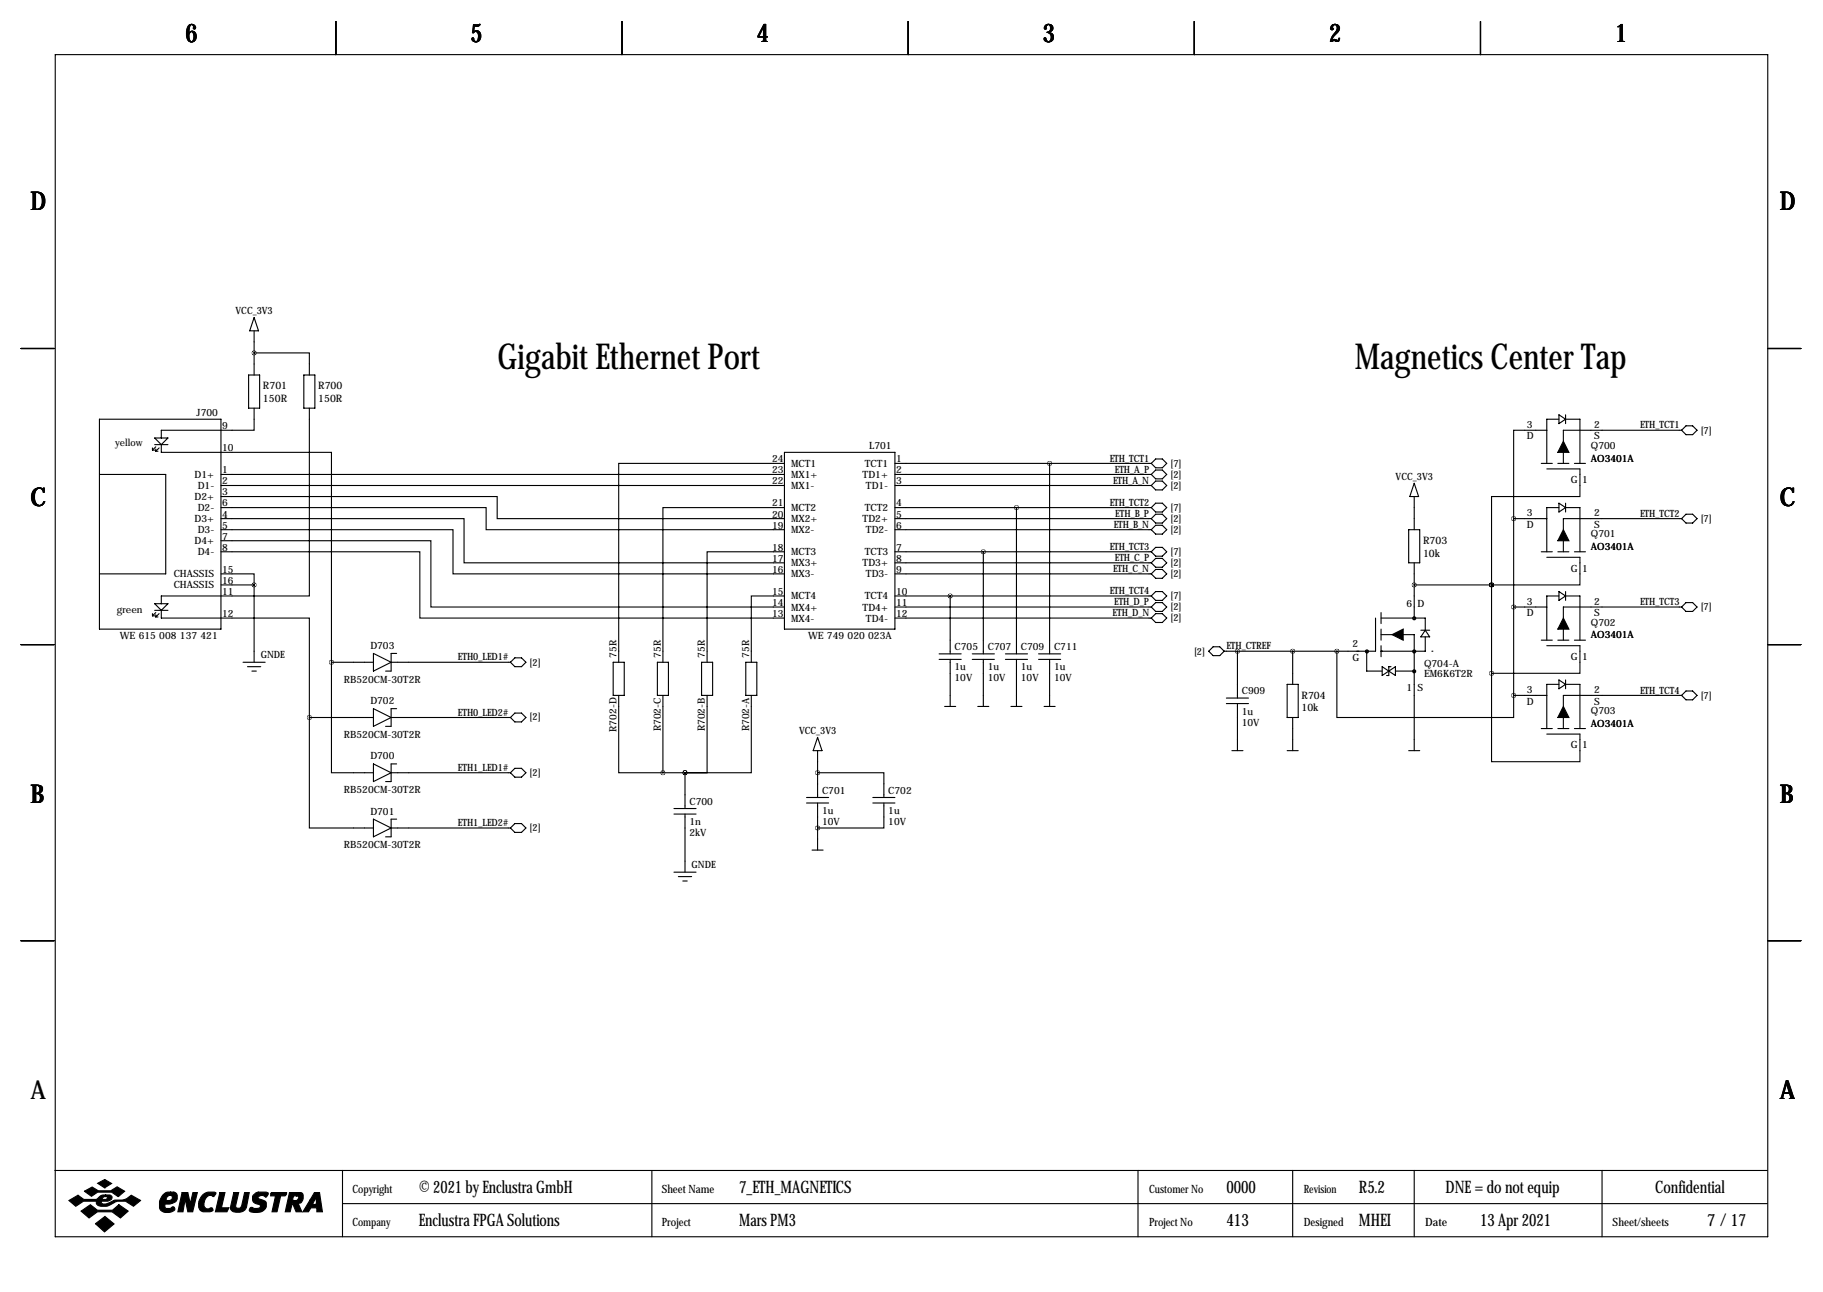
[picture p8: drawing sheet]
<svg xmlns="http://www.w3.org/2000/svg" width="419mm" height="297mm" viewBox="0 0 419 297" stroke-linecap="round" stroke-linejoin="round" font-family="sans-serif">
<g fill="none" stroke="#000" stroke-width=".25">
<path d="M12.7 12.6h393.7v271.7h-393.7zM77.2 4.9v7.7M143 4.9v7.7M208.8 4.9v7.7M274.6 4.9v7.7M340.4 4.9v7.7M58.4 76.1v10.1M58.4 73l1 3.1h-2zM4.8 80.1h7.6M22.9 96.4h27.9v48.2h-27.9zM57.1 86.2h2.6v7.6h-2.6zM58.4 81.1h12.7v5.1"/>
<path d="M58.4 93.8v5.1h-21.3v1.8M69.8 86.2h2.6v7.6h-2.6zM71.1 93.8v43.2h-34v1.8M355.6 98.9h-7.6v20.3M358.4 96.4h-2.8v10.1M358.4 95.4l1.5 1-1.5 1zM359.9 96.4h3.3v10.1M359.9 95.4v2M386.6 98.9h-27.2v2.6M387.6 97.9h1.5l1 1-1 1h-1.5l-1-1zM406.4 80.1h7.6M22.9 109.1h15.2v22.8h-15.2"/>
<path d="M35.1 103.5h.5M35.1 103v.5M35.6 100.7h3l-1.5 1.5zM35.6 102.2h3M35.8 103.2v.5M35.8 103.7h.5M35.8 102.7l-.7 .8M36.6 103l-.8 .7M37.1 102.2v1.8h39.1v48.3M50.8 114.2h63.5v5h66M50.8 116.7h61v5.1h68.5M50.8 119.2h55.9v10.2h73.6"/>
<path d="M50.8 109.1h129.5M50.8 111.6h129.5M180.3 106.5h-38.1v45.8M180.3 116.7h-27.9v35.6M180.3 104h25.4v40.6h-25.4zM205.7 109.1h59M205.7 119.2h59M205.7 116.7h59M205.7 111.6h59M205.7 106.5h59M233.7 116.7v33.6M241.3 106.5v43.8"/>
<path d="M265.7 110.6h1.5l1 1-1 1h-1.5l-1-1zM265.7 108.1h1.5l1 1-1 1h-1.5l-1-1zM265.7 118.2h1.5l1 1-1 1.1h-1.5l-1-1.1zM265.7 105.5h1.5l1 1-1 1.1h-1.5l-1-1.1zM265.7 115.7h1.5l1 1-1 1h-1.5l-1-1zM325.1 114.2v7.6M325.1 111.1l1 3.1h-2zM348 119.2h7.6M348 119.2v40.7M354.3 106.5h2.6M355.6 107.8h7.6v6.4h-20.3v20.3M358.1 106.5h2.6"/>
<path d="M358.4 116.7h-2.8v10.2M358.4 115.7l1.5 1-1.5 1zM359.4 104v2.5M359.9 116.7h3.3v10.2M359.9 115.7v2M361.9 106.5h2.6M386.6 119.2h-27.2v2.6M386.6 119.2l1-1h1.5l1 1-1 1.1h-1.5zM35.6 138.8h3l-1.5 1.5zM50.8 126.9h45.7v15.2h83.8M50.8 124.3h48.3v15.3h81.2M50.8 131.9h7.6v2.6"/>
<path d="M50.8 121.8h53.3v10.1h76.2M50.8 134.5h7.6M58.4 134.5v17.8M180.3 126.9h-17.7v25.4M180.3 137h-7.6v15.3M205.7 131.9h59M205.7 137h59M205.7 126.9h59M205.7 121.8h59M205.7 129.4h59M205.7 139.6h59M218.4 137v13.3"/>
<path d="M226.1 126.9v23.4M264.7 129.4l1-1h1.5l1 1-1 1h-1.5zM265.7 120.8h1.5l1 1-1 1h-1.5l-1-1zM265.7 130.9h1.5l1 1-1 1.1h-1.5l-1-1.1zM265.7 138.5h1.5l1 1.1-1 1h-1.5l-1-1zM265.7 125.8h1.5l1 1.1-1 1h-1.5l-1-1zM265.7 136h1.5l1 1-1 1h-1.5l-1-1zM323.8 121.8h2.6v7.6h-2.6zM325.1 129.4v12.7M325.1 134.5h17.8M342.9 134.5h.1M342.9 134.5v20.3"/>
<path d="M348 139.6h7.6M354.3 126.9h2.6M355.6 128.1h7.6v6.4h-20.3M358.1 126.9h2.6M358.4 137h-2.8v10.2M358.4 136l1.5 1-1.5 1zM359.4 124.3v2.6M359.9 137h3.3v10.2M359.9 136v2M361.9 126.9h2.6M386.6 139.6h-27.2v2.5M386.6 139.6l1-1.1h1.5l1 1.1-1 1h-1.5z"/>
<path d="M4.8 148.2h7.6M35.1 141.1v.5M35.1 141.6h.5M35.6 140.3h3M35.8 141.3v.5M35.8 140.8l-.7 .8M35.8 141.8h.5M36.6 141.1l-.8 .7M37.1 140.3v1.8h34v22.9M55.9 152.3h5.1M56.9 153.3h3M57.9 154.3h1"/>
<path d="M76.2 152.3v25.4h9.7M76.2 152.3h9.7M85.9 150.2l4 2.1-4 2zM89.9 152.3h27.4M91.2 150.2h-1.3v4.1h-1.3M118.4 151.2h1.5l1 1.1-1 1h-1.5l-1.1-1zM141 152.3h2.5v7.6h-2.5zM142.2 159.9v17.8h10.2M151.1 152.3h2.6v7.6h-2.6zM152.4 159.9v17.8M161.3 152.3h2.5v7.6h-2.5zM162.6 159.9v17.8h-5.1"/>
<path d="M171.4 152.3h2.6v7.6h-2.6zM172.7 159.9v17.8h-15.2M205.7 142.1h59M215.9 150.3h5.1M215.9 151.6h5.1M218.4 151.6v10.8M223.5 150.3h5.1M223.5 151.6h5.1M226.1 151.6v10.8M231.1 150.3h5.1M231.1 151.6h5.1M233.7 151.6v10.8"/>
<path d="M238.8 150.3h5M238.8 151.6h5M241.3 151.6v10.8M264.7 142.1l1-1h1.5l1 1-1 1h-1.5zM277.9 149.7l1-1h1.5l1 1-1 1h-1.5zM284.5 149.7v10.8M295.9 157.3h2.5v7.7h-2.5zM297.2 149.7v7.6M307.3 149.7v15.3h40.7v-5.1M314.2 149.7v4.6h3.6M316.2 142.1v7.6h-34.8M317.5 149.7h.1"/>
<path d="M317.5 142.1h10.2v2.8M317.5 140.8v2.6M317.5 144.6v2.6M317.5 148.4v2.6M317.5 145.9h2.5M317.8 153.3l3 2v-2l-3 2zM319.8 153.3h-.5v2h-.5M320.8 154.3h4.3M322.6 145.9h2.5v26.7M326.6 144.9h2.1M327.7 146.4v3.3h-10.2M327.7 144.9l1 1.5h-2.1z"/>
<path d="M329.2 149.7h.1M342.9 154.8v20.3h20.3v-6.3h-7.6M348 159.9h7.6M354.3 147.2h2.6M355.6 148.4h7.6v6.4h-20.3M358.1 147.2h2.6M358.4 157.3h-2.8v10.2M358.4 156.3l1.5 1-1.5 1.1zM359.4 144.6v2.6M359.9 157.3h3.3v10.2M359.9 156.3v2.1M361.9 147.2h2.6"/>
<path d="M386.6 159.9h-27.2v2.5M387.6 158.9h1.5l1 1-1 1h-1.5l-1-1zM406.4 148.2h7.6M71.1 165v25.4h14.8M71.1 165h14.8M85.9 162.9l4 2.1-4 2zM85.9 175.6l4 2.1-4 2zM89.9 177.7h27.4M89.9 165h27.4M91.2 162.9h-1.3v4.1h-1.3M91.2 175.6h-1.3v4.1h-1.3M118.4 163.9h1.5l1 1.1-1 1h-1.5l-1.1-1z"/>
<path d="M118.4 176.6h1.5l1 1.1-1 1h-1.5l-1.1-1zM152.4 177.7h5.1M157.5 177.7h.1M157.5 177.7v8.2M188 177.7h15.2v5.6M188 172.6v10.7M188 169.5l1 3.1h-2.1zM217.2 162.4h2.5M224.8 162.4h2.5M232.4 162.4h2.5M240 162.4h2.6M281.9 160.5h5.1"/>
<path d="M281.9 161.8h5.1M283.2 172.6h2.6M284.5 161.8v10.8M295.9 172.6h2.5M297.2 165v7.6M323.8 172.6h2.6M354.3 167.5h2.6M358.1 167.5h2.6M359.4 165v2.5M361.9 167.5h2.6M85.9 188.3l4 2.1-4 2zM89.9 190.4h27.4"/>
<path d="M91.2 188.3h-1.3v4.1h-1.3M118.4 189.3h1.5l1 1.1-1 1h-1.5l-1.1-1zM154.9 185.9h5.1M154.9 187.2h5.1M157.5 187.2v13.3M185.4 183.3h5.1M185.4 184.6h5.1M186.7 195.4h2.5M188 184.6v10.8M200.7 183.3h5M200.7 184.6h5M203.2 184.6v5.8h-15.2"/>
<path d="M4.8 216.3h7.6M154.9 200.5h5.1M156 201.5h3M157 202.6h1M406.4 216.3h7.6M12.6 269.1h393.7M78.7 269.1v15.2M78.7 276.7h327.6M149.9 269.1v15.2M261.6 269.1v15.2M297.2 269.1v15.2M325.1 269.1v15.2"/>
<path d="M368.3 269.1v15.2"/>
</g>
<g fill="#000" stroke="#000" stroke-width=".25">
<path d="M359.4 101.5l1.3 2.5h-2.6zM359.4 121.8l1.3 2.5h-2.6zM320 145.9l2.6-1.3v2.6zM359.4 142.1l1.3 2.5h-2.6zM359.4 162.4l1.3 2.6h-2.6zM15.8 276l2.1-1.2 1.4 1h2.8l.3-.2a1.77 1.77 0 0 1 1.9-.9v.4l-.6 .2-.2 .5h.9l.3-.6-.4-.1v-.4h.9a.59 .59 0 0 1 .6 .7l-.2 .4-.8 .4h-1.4l-.1 .1 .1 .4a3.2 3.2 0 0 0 2.7-.7l.3-.1a4 4 0 0 0 3.8-1.1l2.1 1.2-1.6 1.3a4 4 0 0 0-5.5-.2 2.66 2.66 0 0 1-2.9-.2l-.1-.7h-3l-1.8 1.1zM19.4 273.9l1.8-1 1.4 .9h2.9l1.4-.9 1.8 1-1.5 1.2-1.5-1h-3.2l-1.5 .9zM22.5 272l1.6-.8 1.6 .9-1.6 1zM18.6 278.4l2.2-1.4 1.6 1.2h3.5l1.4-1.2 2.2 1.4-1.8 1.6-1.9-1.4h-3.4l-1.9 1.4zM37.4 274.7a1.75 1.75 0 0 1 1.8-.6v.7a.82 .82 0 0 0-.8 1.2h.6a.6 .6 0 0 0 .6-.5 .6 .6 0 0 0-.4-.7v-.7h.8l.5 .3a1.61 1.61 0 0 1 0 1.7 1.61 1.61 0 0 1-1.5 .7h-1v.9l.2 .1h.9l.7-.4 .4 .4a1.06 1.06 0 0 1-1.3 1 1.82 1.82 0 0 1-2.2-1.1 3.5 3.5 0 0 1 .7-3zM41.9 274.2h1.3l.5 2.6 .6-2.6h1.1l-1.1 4.4h-1.1l-.6-2.9-.5 2.9h-1.2zM46.7 274.6a2.78 2.78 0 0 1 2.9-.4l-.4 .9a1.32 1.32 0 0 0-2.1 .8l-.2 .8a.98 .98 0 0 0 1.1 1.2 .55 .55 0 0 1 .6-.2 .55 .55 0 0 1 .4 .6l-.7 .3-1.8-.1a1.79 1.79 0 0 1-.8-2.3z"/>
<path d="M50.5 274.2h1.2l-.8 3.5h1.7l-.4 .9h-2.7zM53.7 274.2h1.2l-.7 3.1a.73 .73 0 0 0 .7 .5 .73 .73 0 0 0 .7-.6l.6-3h1.1l-.7 3.4a2.28 2.28 0 0 1-3.6 .4v-.4zM58.3 274.7l.8-.6h2.1l.5 .2v.2l-.6 .7a.96 .96 0 0 0-1-.4 .96 .96 0 0 0-.8 .6l1.7 .8a1.71 1.71 0 0 1-.1 1.8 1.71 1.71 0 0 1-1.7 .8l-1.4-.2a.51 .51 0 0 1-.4-.7 .51 .51 0 0 1 .8-.2l1 .1a.52 .52 0 0 0 .6-.2 .52 .52 0 0 0-.2-.7 1.39 1.39 0 0 1-1.4-.6 1.39 1.39 0 0 1 .1-1.6zM62.2 274.4l.2-.2h3.5l-.1 .4-.3 .3h-1l-.8 3.7h-1.2l.8-3.7h-1.1zM66.5 274.2h1.7v.7h-.7l-.2 1.1h.9l.3-.3a.44 .44 0 0 0 .1-.5 .44 .44 0 0 0-.4-.3v-.7h1l.3 .2 .2 .3v.9a1.03 1.03 0 0 1-1.2 1l.9 2h-1.3l-.8-1.8h-.1l-.5 1.8h-1.1zM72.3 274.2h1.2l.6 4.4h-1.3v-.9h-1.3l-.6 .9h-1.3l1.7-2.7h1l-.4 .8 .2 .2h.4l.2-.2v-1.5l-.4 .7h-1zM21.9 281.3l2.2-1.6 2.1 1.7-2.2 1.8z"/>
</g>
<g fill="none" stroke="#000" stroke-width=".63">
<circle cx="314.2" cy="149.8" r=".15"/>
<circle cx="325.1" cy="149.8" r=".15"/>
<circle cx="325.1" cy="154.3" r=".15"/>
<circle cx="325.1" cy="142.1" r=".15"/>
</g>
<path d="M187.9 190.4a.05 .05 0 0 0 .1 0 .05 .05 0 0 0-.1 0zM187.9 177.7a.05 .05 0 0 0 .1 0 .05 .05 0 0 0-.1 0zM157.4 177.7a.05 .05 0 0 0 .1 0 .05 .05 0 0 0-.1 0zM157.4 177.7a.05 .05 0 0 0 .1 0 .05 .05 0 0 0-.1 0zM58.4 81.1a.05 .05 0 0 0 .1 0 .05 .05 0 0 0-.1 0zM71.1 165a.05 .05 0 0 0 .1 0 .05 .05 0 0 0-.1 0zM58.4 134.5a.05 .05 0 0 0 .1 0 .05 .05 0 0 0-.1 0zM297.1 149.7a.05 .05 0 0 0 .1 0 .05 .05 0 0 0-.1 0zM284.4 149.7a.05 .05 0 0 0 .1 0 .05 .05 0 0 0-.1 0zM347.9 119.2a.05 .05 0 0 0 .1 0 .05 .05 0 0 0-.1 0zM347.9 139.6a.05 .05 0 0 0 .1 0 .05 .05 0 0 0-.1 0zM325.1 134.5a.05 .05 0 0 0 .1 0 .05 .05 0 0 0-.1 0zM307.3 149.7a.05 .05 0 0 0 .1 0 .05 .05 0 0 0-.1 0zM347.9 159.9a.05 .05 0 0 0 .1 0 .05 .05 0 0 0-.1 0zM218.4 137a.05 .05 0 0 0 .1 0 .05 .05 0 0 0-.1 0zM226 126.9a.05 .05 0 0 0 .1 0 .05 .05 0 0 0-.1 0zM233.6 116.7a.05 .05 0 0 0 .1 0 .05 .05 0 0 0-.1 0z" fill="#000" stroke="#000" stroke-width="1"/>
<g font-size="8.2">
<text x="114.4" y="84.9">Gigabit Ethernet Port</text>
<text x="311.5" y="84.9">Magnetics Center Tap</text>
</g>
<g font-size="5.9">
<text x="42.7" y="9.8">6</text>
<text x="108.2" y="9.8">5</text>
<text x="174" y="9.8">4</text>
<text x="239.8" y="9.8">3</text>
<text x="305.6" y="9.8">2</text>
<text x="371.3" y="9.8">1</text>
<text x="7" y="48.4">D</text>
<text x="409.2" y="48.4">D</text>
<text x="7" y="116.4">C</text>
<text x="409.2" y="116.4">C</text>
<text x="7" y="184.5">B</text>
<text x="409.2" y="184.5">B</text>
<text x="7" y="252.6">A</text>
<text x="409.2" y="252.6">A</text>
</g>
<g font-size="4">
<text x="96.3" y="274.2">© 2021 by Enclustra GmbH</text>
<text x="169.9" y="274.2">7_ETH_MAGNETICS</text>
<text x="281.9" y="274.2">0000</text>
<text x="312.4" y="274.2">R5.2</text>
<text x="332.3" y="274.2">DNE = do not equip</text>
<text x="380.5" y="274.2">Confidential</text>
<text x="96.3" y="281.8">Enclustra FPGA Solutions</text>
<text x="169.9" y="281.8">Mars PM3</text>
<text x="281.9" y="281.8">413</text>
<text x="312.4" y="281.8">MHEI</text>
<text x="340.3" y="281.8">13 Apr 2021</text>
<text x="392.5" y="281.8">7 / 17</text>
</g>
<g font-size="2.6">
<text x="81" y="274.2">Copyright</text>
<text x="152.1" y="274.2">Sheet Name</text>
<text x="264.2" y="274.2">Customer No</text>
<text x="299.7" y="274.2">Revision</text>
<text x="81" y="281.8">Company</text>
<text x="152.1" y="281.8">Project</text>
<text x="264.2" y="281.8">Project No</text>
<text x="299.7" y="281.8">Designed</text>
<text x="327.7" y="281.8">Date</text>
<text x="370.7" y="281.8">Sheet/sheets</text>
</g>
<g font-size="2.4">
<text x="60.5" y="89.5">R701</text>
<text x="73.2" y="89.5">R700</text>
<text x="60.5" y="92.5">150R</text>
<text x="73.2" y="92.5">150R</text>
<text x="327.2" y="125.1">R703</text>
<text x="327.2" y="128">10k</text>
<text x="299.2" y="160.6">R704</text>
<text x="299.2" y="163.6">10k</text>
</g>
<g font-size="2.3">
<text x="54.2" y="72.2">VCC_3V3</text>
<text x="45.2" y="95.6">J700</text>
<text x="51.1" y="98.7">9</text>
<text x="351" y="98.4">3</text>
<text x="351" y="101">D</text>
<text x="366.5" y="98.4">2</text>
<text x="366.5" y="101">S</text>
<text x="377" y="98.5">ETH_TCT1</text>
<text x="391" y="99.7">[7]</text>
<text x="26.5" y="102.5">yellow</text>
<text x="51.1" y="103.7">10</text>
<text x="177.5" y="106.3">24</text>
<text x="181.9" y="107.3">MCT1</text>
<text x="198.8" y="107.3">TCT1</text>
<text x="199.8" y="103.2">L701</text>
<text x="206" y="106.3">1</text>
<text x="255.1" y="106.1">ETH_TCT1</text>
<text x="269.1" y="107.3">[7]</text>
<text x="365.8" y="103.2">Q700</text>
<text x="365.8" y="106.1">AO3401A</text>
<text x="44.7" y="109.9">D1+</text>
<text x="45.5" y="112.4">D1-</text>
<text x="51.1" y="113.9">3</text>
<text x="51.1" y="111.4">2</text>
<text x="51.1" y="108.8">1</text>
<text x="177.5" y="111.4">22</text>
<text x="177.5" y="108.8">23</text>
<text x="181.9" y="112.4">MX1-</text>
<text x="181.9" y="109.9">MX1+</text>
<text x="198.3" y="109.9">TD1+</text>
<text x="199.1" y="112.4">TD1-</text>
<text x="206" y="108.8">2</text>
<text x="206" y="111.4">3</text>
<text x="255.9" y="111.2">ETH_A_N</text>
<text x="256.3" y="108.7">ETH_A_P</text>
<text x="269.1" y="112.4">[2]</text>
<text x="269.1" y="109.8">[2]</text>
<text x="320.9" y="110.3">VCC_3V3</text>
<text x="361.1" y="111.1">G</text>
<text x="363.7" y="111.1">1</text>
<text x="44.7" y="115">D2+</text>
<text x="45.5" y="117.5">D2-</text>
<text x="51.1" y="119">4</text>
<text x="51.1" y="116.4">6</text>
<text x="177.5" y="119">20</text>
<text x="177.5" y="116.4">21</text>
<text x="181.9" y="117.5">MCT2</text>
<text x="198.8" y="117.5">TCT2</text>
<text x="206" y="116.4">4</text>
<text x="206" y="119">5</text>
<text x="255.1" y="116.3">ETH_TCT2</text>
<text x="256.4" y="118.8">ETH_B_P</text>
<text x="269.1" y="117.5">[7]</text>
<text x="351" y="118.7">3</text>
<text x="366.5" y="118.7">2</text>
<text x="377" y="118.8">ETH_TCT2</text>
<text x="44.7" y="125.1">D4+</text>
<text x="44.7" y="120">D3+</text>
<text x="45.5" y="122.6">D3-</text>
<text x="51.1" y="124.1">7</text>
<text x="51.1" y="121.5">5</text>
<text x="177.5" y="121.5">19</text>
<text x="181.9" y="122.6">MX2-</text>
<text x="181.9" y="120">MX2+</text>
<text x="198.3" y="120">TD2+</text>
<text x="199.1" y="122.6">TD2-</text>
<text x="206" y="121.5">6</text>
<text x="256" y="121.4">ETH_B_N</text>
<text x="269.1" y="122.5">[2]</text>
<text x="269.1" y="120">[2]</text>
<text x="351" y="121.4">D</text>
<text x="365.8" y="123.6">Q701</text>
<text x="366.5" y="121.4">S</text>
<text x="391" y="120">[7]</text>
<text x="45.5" y="127.7">D4-</text>
<text x="51.1" y="126.6">8</text>
<text x="51.1" y="131.7">15</text>
<text x="177.5" y="131.7">16</text>
<text x="177.5" y="129.1">17</text>
<text x="177.5" y="126.6">18</text>
<text x="181.9" y="130.2">MX3+</text>
<text x="181.9" y="127.7">MCT3</text>
<text x="198.3" y="130.2">TD3+</text>
<text x="198.8" y="127.7">TCT3</text>
<text x="206" y="126.6">7</text>
<text x="206" y="129.1">8</text>
<text x="206" y="131.7">9</text>
<text x="255.1" y="126.5">ETH_TCT3</text>
<text x="255.9" y="131.5">ETH_C_N</text>
<text x="256.3" y="129">ETH_C_P</text>
<text x="269.1" y="130.2">[2]</text>
<text x="269.1" y="127.6">[7]</text>
<text x="361.1" y="131.4">G</text>
<text x="363.7" y="131.4">1</text>
<text x="365.8" y="126.4">AO3401A</text>
<text x="39.9" y="132.7">CHASSIS</text>
<text x="39.9" y="135.3">CHASSIS</text>
<text x="51.1" y="134.2">16</text>
<text x="51.1" y="136.8">11</text>
<text x="177.5" y="136.8">15</text>
<text x="181.9" y="137.8">MCT4</text>
<text x="181.9" y="132.7">MX3-</text>
<text x="198.8" y="137.8">TCT4</text>
<text x="199.1" y="132.7">TD3-</text>
<text x="206" y="136.8">10</text>
<text x="255.1" y="136.6">ETH_TCT4</text>
<text x="269.1" y="132.7">[2]</text>
<text x="269.1" y="137.8">[7]</text>
<text x="26.9" y="140.8">green</text>
<text x="51.1" y="141.8">12</text>
<text x="177.5" y="141.8">13</text>
<text x="177.5" y="139.3">14</text>
<text x="181.9" y="142.9">MX4-</text>
<text x="181.9" y="140.4">MX4+</text>
<text x="198.3" y="140.4">TD4+</text>
<text x="199.1" y="142.9">TD4-</text>
<text x="206" y="139.3">11</text>
<text x="206" y="141.8">12</text>
<text x="255.8" y="141.7">ETH_D_N</text>
<text x="256.1" y="139.2">ETH_D_P</text>
<text x="269.1" y="142.9">[2]</text>
<text x="269.1" y="140.3">[2]</text>
<text x="323.3" y="139.6">6</text>
<text x="325.9" y="139.6">D</text>
<text x="351" y="139.1">3</text>
<text x="351" y="141.7">D</text>
<text x="365.8" y="143.9">Q702</text>
<text x="366.5" y="139.1">2</text>
<text x="366.5" y="141.7">S</text>
<text x="377" y="139.2">ETH_TCT3</text>
<text x="391" y="140.3">[7]</text>
<text x="27.5" y="147">WE 615 008 137 421</text>
<text x="85.1" y="149.2">D703</text>
<text x="185.8" y="147">WE 749 020 023A</text>
<text x="219.5" y="149.5">C705</text>
<text x="227.1" y="149.5">C707</text>
<text x="234.7" y="149.5">C709</text>
<text x="242.3" y="149.5">C711</text>
<text x="281.9" y="149.3">ETH_CTREF</text>
<text x="310.9" y="148.7">2</text>
<text x="365.8" y="146.8">AO3401A</text>
<text x="59.9" y="151.2">GNDE</text>
<text x="105.3" y="151.9">ETH0_LED1#</text>
<text x="121.8" y="153">[2]</text>
<text x="141.7" y="151.2" transform="rotate(-90 141.7 151.2)">75R</text>
<text x="151.9" y="151.2" transform="rotate(-90 151.9 151.2)">75R</text>
<text x="162.1" y="151.2" transform="rotate(-90 162.1 151.2)">75R</text>
<text x="172.2" y="151.2" transform="rotate(-90 172.2 151.2)">75R</text>
<text x="219.5" y="154.1">1u</text>
<text x="227.1" y="154.1">1u</text>
<text x="234.7" y="154.1">1u</text>
<text x="242.3" y="154.1">1u</text>
<text x="274.5" y="150.5">[2]</text>
<text x="310.9" y="151.9">G</text>
<text x="327.4" y="153.3">Q704-A</text>
<text x="327.4" y="155.6">EM6K6T2R</text>
<text x="361.1" y="151.8">G</text>
<text x="363.7" y="151.8">1</text>
<text x="79.1" y="156.9">RB520CM-30T2R</text>
<text x="85.1" y="161.9">D702</text>
<text x="219.5" y="156.7">10V</text>
<text x="227.1" y="156.7">10V</text>
<text x="234.7" y="156.7">10V</text>
<text x="242.3" y="156.7">10V</text>
<text x="285.5" y="159.6">C909</text>
<text x="323.3" y="158.9">1</text>
<text x="325.9" y="158.9">S</text>
<text x="351" y="159.4">3</text>
<text x="351" y="162">D</text>
<text x="366.5" y="159.4">2</text>
<text x="366.5" y="162">S</text>
<text x="377" y="159.5">ETH_TCT4</text>
<text x="391" y="160.6">[7]</text>
<text x="105.3" y="164.6">ETH0_LED2#</text>
<text x="121.8" y="165.5">[2]</text>
<text x="285.5" y="164.3">1u</text>
<text x="285.5" y="166.8">10V</text>
<text x="365.8" y="164.2">Q703</text>
<text x="365.8" y="167.1">AO3401A</text>
<text x="79.1" y="169.6">RB520CM-30T2R</text>
<text x="141.7" y="168.3" transform="rotate(-90 141.7 168.3)">R702-D</text>
<text x="151.9" y="168.2" transform="rotate(-90 151.9 168.2)">R702-C</text>
<text x="162.1" y="168.2" transform="rotate(-90 162.1 168.2)">R702-B</text>
<text x="172.2" y="168.2" transform="rotate(-90 172.2 168.2)">R702-A</text>
<text x="183.7" y="168.8">VCC_3V3</text>
<text x="361.1" y="172.1">G</text>
<text x="363.7" y="172.1">1</text>
<text x="85.1" y="174.6">D700</text>
<text x="105.3" y="177.3">ETH1_LED1#</text>
<text x="121.8" y="178.4">[2]</text>
<text x="79.1" y="182.3">RB520CM-30T2R</text>
<text x="158.5" y="185">C700</text>
<text x="189" y="182.5">C701</text>
<text x="204.2" y="182.5">C702</text>
<text x="85.1" y="187.3">D701</text>
<text x="105.3" y="190">ETH1_LED2#</text>
<text x="121.8" y="191.1">[2]</text>
<text x="158.5" y="189.7">1n</text>
<text x="189" y="187.1">1u</text>
<text x="189" y="189.7">10V</text>
<text x="204.2" y="187.1">1u</text>
<text x="204.2" y="189.7">10V</text>
<text x="79.1" y="195">RB520CM-30T2R</text>
<text x="158.5" y="192.2">2kV</text>
<text x="159" y="199.5">GNDE</text>
</g>
</svg>
